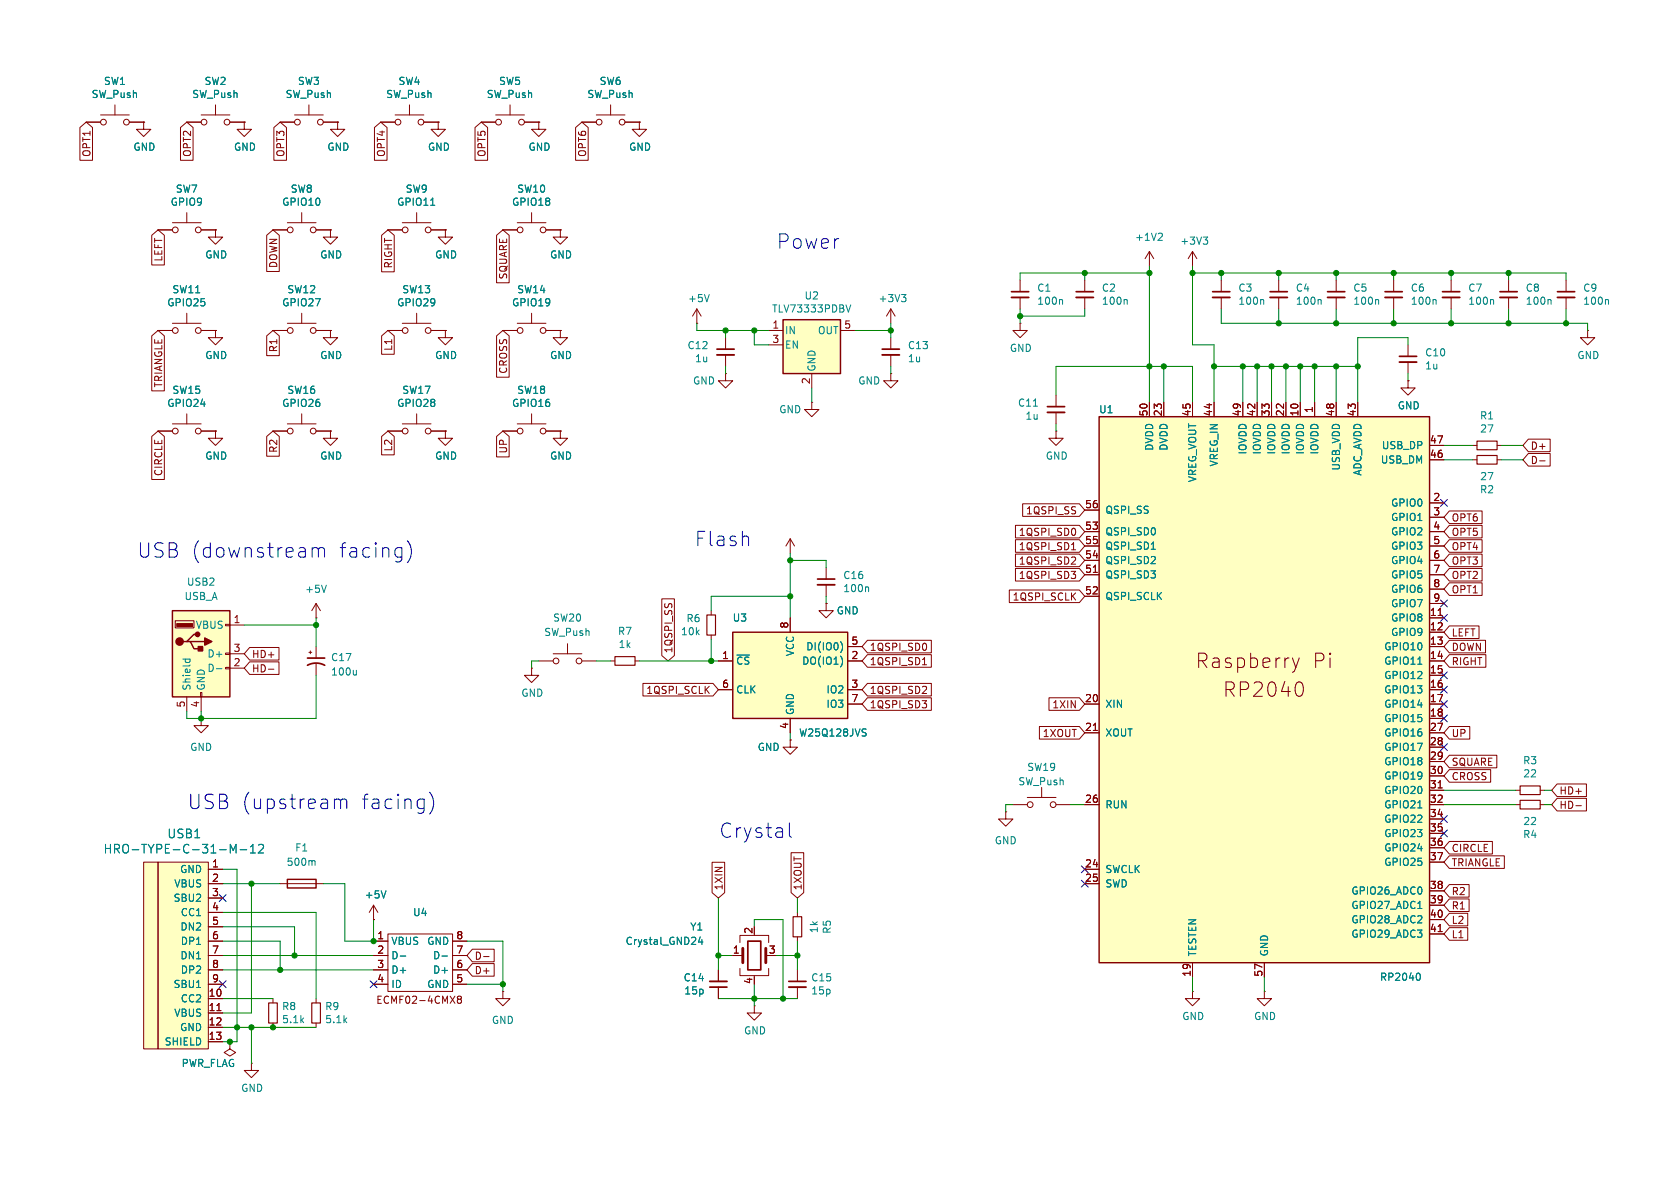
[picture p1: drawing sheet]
<svg xmlns="http://www.w3.org/2000/svg" width="297mm" height="210mm" viewBox="0 0 297 210" stroke-linecap="round" stroke-linejoin="round" font-family="sans-serif">
<g fill="none" stroke="#840000" stroke-width=".18">
<path d="M20.3 18.5v1.8M72.4 18.5v1.8M15.2 21.6h2.6M17.8 20.3h5.1M22.9 21.6h2.5M25.4 21.6v1.3h1.3l-1.3 1.2-1.3-1.2h1.3M25.4 21.6h.1M50.8 39.4h5.1M53.3 37.6v1.8M67.3 21.6h2.5M69.8 20.3h5.1M74.9 21.6h2.6"/>
<path d="M77.5 21.6v1.3h1.2l-1.2 1.2-1.3-1.2h1.3M77.5 21.6h.1M48.3 40.6h2.5M48.3 58.4h2.5M50.8 57.2h5.1M53.3 55.4v1.8M55.9 40.6h2.5M55.9 58.4h2.5M58.4 40.6v1.3h1.3l-1.3 1.3-1.3-1.3h1.3M58.4 40.6h.1M58.4 58.4v1.3h1.3l-1.3 1.3-1.3-1.3h1.3M58.4 58.4h.1"/>
<path d="M68.6 58.4h2.5M71.1 57.2h5.1M73.7 55.4v1.8M76.2 58.4h2.5M88.9 58.4h2.5M91.4 57.2h5.1M94 55.4v1.8M96.5 58.4h2.6M215.9 49.5v2.1M215.9 52.6v2M226.1 49.5v2.1M226.1 52.6v2"/>
<path d="M236.2 49.5v2.1M236.2 52.6v2M266.7 49.5v2.1M266.7 52.6v2M276.9 49.5v2.1M276.9 52.6v2M280.7 58.4v1.3h1.2l-1.2 1.3-1.3-1.3h1.3M280.7 58.4h.1M58.4 76.2v1.3h1.3l-1.3 1.2-1.3-1.2h1.3M58.4 76.2h.1M88.9 76.2h2.5M91.4 74.9h5.1"/>
<path d="M94 73.2v1.7M96.5 76.2h2.6M99.1 76.2v1.3h1.2l-1.2 1.2-1.3-1.2h1.3M99.1 76.2h.1M186.7 76.2v1.3h1.3l-1.3 1.2-1.3-1.2h1.3M186.7 76.2h.1M186.7 69.9v2M186.7 72.9v2M248.9 67.3v1.3h1.3l-1.3 1.3-1.3-1.3h1.3M248.9 67.3h.1M248.9 61v2M248.9 64v2"/>
<path d="M260.3 78.7h.8M264.7 78.7h.7M260.3 81.3h.8M264.7 81.3h.7M49.5 156.2h7.6M48.3 176.5v.8M55.9 176.5v.8M66 162.6h.1M66 160l-.7 1.3M66 160l.8 1.3M66 160v2.6M66 166.4h2.6"/>
<path d="M66 168.9h2.6M66 171.5h2.6M66 174h2.6M68.6 165.1h11.4v10.2h-11.4zM80 166.4h2.5M80 168.9h2.5M80 171.5h2.5M80 174h2.5M81.1 176.6l-.2-.2 .2-.3h.2l.3 .2-.3 .3M81.1 176.6l-.2 .3v.3l.2 .2 .4-.1 .1-.2v-.2l-.3-.3M81.1 176.6h.2M40.6 184.2v1.2l1.1 .7-1.1 .6-1-.6 1-.7"/>
<path d="M40.6 184.2h.1M44.4 188v1.2h1.3l-1.3 1.3-1.2-1.3h1.2M44.4 188h.1M48.3 180.8v.8M55.9 180.8v.8"/>
<circle cx="18.3" cy="21.6" r=".51"/>
<circle cx="22.4" cy="21.6" r=".51"/>
<circle cx="70.4" cy="21.6" r=".51"/>
<circle cx="74.4" cy="21.6" r=".51"/>
<circle cx="51.3" cy="58.4" r=".51"/>
<circle cx="51.3" cy="40.6" r=".51"/>
<circle cx="55.4" cy="58.4" r=".51"/>
<circle cx="55.4" cy="40.6" r=".51"/>
<circle cx="71.6" cy="58.4" r=".51"/>
<circle cx="75.7" cy="58.4" r=".51"/>
<circle cx="91.9" cy="58.4" r=".51"/>
<circle cx="96" cy="58.4" r=".51"/>
<circle cx="91.9" cy="76.2" r=".51"/>
<circle cx="96" cy="76.2" r=".51"/>
</g>
<path d="M214.4 51.6h3M224.5 51.6h3.1M234.7 51.6h3M265.2 51.6h3M275.3 51.6h3.1M185.2 71.9h3M247.4 63h3" fill="none" stroke="#840000" stroke-width=".3"/>
<path d="M214.4 52.6h3M224.5 52.6h3.1M234.7 52.6h3M265.2 52.6h3M275.3 52.6h3.1M185.2 72.9h3M247.4 64h3" fill="none" stroke="#840000" stroke-width=".33"/>
<path d="M223.2 52.9l.2 .2v.7M233.4 52.9l.2 .2v.7M243.5 52.9l.2 .2v.7M274 52.9l.2 .2v.7M284.2 52.9l.2 .2v.7M182.7 71.8h.7M55.3 152.1l.4 .2v.7M68.2 157.5l-.4 1.2M70.8 169h.9M78.1 169h1" fill="none" stroke="#008484" stroke-width=".18"/>
<path d="M261.1 78h3.6v1.5h-3.6zM261.1 80.5h3.6v1.5h-3.6zM47.5 177.3h1.5v3.5h-1.5zM55.1 177.3h1.5v3.5h-1.5z" fill="none" stroke="#840000" stroke-width=".2"/>
<path d="M50.8 155.4h5.1v1.6h-5.1z" fill="none" stroke="#840000" stroke-width=".25"/>
<g fill="#ffffc2">
<path d="M25.4 152.4h2.5v33h-2.5z"/>
<path d="M27.9 152.4h8.9v33h-8.9z"/>
</g>
<g fill="none" stroke="#840000" stroke-width=".18">
<path d="M90.2 18.5v1.8M71.1 39.4h5.1M73.7 37.6v1.8M85.1 21.6h2.5M87.6 20.3h5.1M91.4 39.4h5.1M92.7 21.6h2.5M94 37.6v1.8M68.6 40.6h2.5M76.2 40.6h2.5M78.7 40.6v1.3h1.3l-1.3 1.3-1.2-1.3h1.2M78.7 40.6h.1"/>
<path d="M88.9 40.6h2.5M96.5 40.6h2.6M99.1 58.4v1.3h1.2l-1.2 1.3-1.3-1.3h1.3M99.1 58.4h.1M99.1 40.6v1.3h1.2l-1.2 1.3-1.3-1.3h1.3M99.1 40.6h.1M68.6 76.2h2.5M71.1 74.9h5.1M73.7 73.2v1.7M76.2 76.2h2.5M78.7 76.2v1.3h1.3l-1.3 1.2-1.2-1.2h1.2M78.7 76.2h.1"/>
<path d="M128.3 66v1.3h1.2l-1.2 1.3-1.3-1.3h1.3M128.3 66h.1M184.1 139.2v1.8M268 139.7h.7M272.3 139.7h.7M25.4 152.4h2.5v33h-2.5zM27.9 152.4h8.9v33h-8.9zM36.8 153.7h2.6M36.8 156.2h2.6M36.8 158.8h2.6M177.8 143.5v1.3h1.3l-1.3 1.3-1.3-1.3h1.3M177.8 143.5h.1"/>
<path d="M179.1 142.2h2.5M181.6 141h5.1M186.7 142.2h2.5M268 142.2h.7M272.3 142.2h.7M36.8 161.3h2.6M36.8 163.8h2.6M36.8 166.4h2.6M36.8 168.9h2.6M36.8 171.5h2.6M36.8 174h2.6M36.8 176.5h2.6"/>
<path d="M36.8 179.1h2.6M38.3 178.7h.8M129.5 168.9h1.8M130.8 166.6v-1.2h5.1v1.2M130.8 171.2v1.3h5.1v-1.3M133.3 177.8v1.3h1.3l-1.3 1.2-1.2-1.2h1.2M133.3 177.8h.1M133.3 172.5v.2M141 161.3v.8M141 165.6v.8M36.8 181.6h2.6M36.8 184.2h2.6"/>
<circle cx="88.1" cy="21.6" r=".51"/>
<circle cx="92.2" cy="21.6" r=".51"/>
<circle cx="71.6" cy="40.6" r=".51"/>
<circle cx="75.7" cy="40.6" r=".51"/>
<circle cx="91.9" cy="40.6" r=".51"/>
<circle cx="96" cy="40.6" r=".51"/>
<circle cx="71.6" cy="76.2" r=".51"/>
<circle cx="75.7" cy="76.2" r=".51"/>
<circle cx="182.1" cy="142.2" r=".51"/>
<circle cx="186.2" cy="142.2" r=".51"/>
</g>
<path d="M76.1 36.3h.8M40.7 150.8v-1.5l.5 1.1 .5-1.1v1.5M42.5 150.2h1.1M44.3 150.8h.8M44.3 149.7l.4-.4v1.5M45.7 149.4l.6-.1 .2 .1 .1 .3-.9 1.1h.9M123.8 165.6l-.3 .9h.8M124.1 166.1v.8" fill="none" stroke="#008484" stroke-width=".18"/>
<path d="M131.3 167.6v2.6M135.4 167.6v2.6" fill="none" stroke="#840000" stroke-width=".51"/>
<path d="M132.2 166.4h2.3v5.1h-2.3z" fill="none" stroke="#840000" stroke-width=".3"/>
<path d="M268.7 138.9h3.6v1.6h-3.6zM268.7 141.5h3.6v1.5h-3.6zM140.2 162.1h1.5v3.5h-1.5z" fill="none" stroke="#840000" stroke-width=".2"/>
<path d="M194.3 73.7h58.4v96.5h-58.4z" fill="#ffffc2"/>
<path d="M194.3 73.7h58.4v96.5h-58.4z" fill="none" stroke="#840000" stroke-width=".25"/>
<g fill="none" stroke="#840000" stroke-width=".18">
<path d="M107.9 18.5v1.8M95.2 21.6v1.3h1.3l-1.3 1.2-1.2-1.2h1.2M95.2 21.6h.1M102.9 21.6h2.5M105.4 20.3h5.1M110.5 21.6h2.5M128.3 59.7v2M128.3 62.7v2.1M203.2 71.1v2.6M205.7 71.1v2.6M210.8 71.1v2.6M214.6 71.1v2.6"/>
<path d="M219.7 71.1v2.6M222.2 71.1v2.6M224.8 71.1v2.6M227.3 71.1v2.6M229.9 71.1v2.6M232.4 71.1v2.6M236.2 71.1v2.6M240 71.1v2.6M252.7 78.7h2.6M191.8 90.2h2.5M191.8 94h2.5M191.8 96.5h2.5"/>
<path d="M191.8 99.1h2.5M252.7 94h2.6M252.7 96.5h2.6M252.7 99.1h2.6M252.7 81.3h2.6M252.7 88.9h2.6M252.7 91.4h2.6M191.8 101.6h2.5M191.8 105.4h2.5M193.3 101.2h.7M228.5 116.3l.6 1.7M229.1 118l-.3 .6"/>
<path d="M229.7 116.3l-.6 1.7M252.7 101.6h2.6M252.7 104.1h2.6M252.7 106.7h2.6M252.7 109.2h2.6M252.7 111.8h2.6M252.7 114.3h2.6M252.7 116.8h2.6M252.7 119.4h2.6M254.2 108.8h.8M191.8 124.5h2.5M191.8 129.5h2.5"/>
<path d="M193.3 129.1h.7M230.1 120.7a1.9 1.9 0 0 1 0 2.3M252.7 124.5h2.6M252.7 129.5h2.6M252.7 121.9h2.6M252.7 127h2.6M252.7 132.1h2.6M252.7 134.6h2.6M252.7 137.2h2.6M252.7 139.7h2.6M254.2 139.3h.8M191.8 142.2h2.5"/>
<path d="M191.8 153.7h2.5M191.8 156.2h2.5M252.7 142.2h2.6M252.7 144.8h2.6M252.7 147.3h2.6M252.7 149.9h2.6M252.7 152.4h2.6M252.7 157.5h2.6M88.9 175.3v1.2h1.3l-1.3 1.3-1.3-1.3h1.3M88.9 175.3h.1M127 171.5v2M127 174.5v2"/>
<path d="M141 171.5v2M141 174.5v2M210.8 175.3v1.2h1.3l-1.3 1.3-1.3-1.3h1.3M210.8 175.3h.1M210.8 170.2v2.5M223.5 175.3v1.2h1.3l-1.3 1.3-1.3-1.3h1.3M223.5 175.3h.1M223.5 170.2v2.5M252.7 160h2.6M252.7 162.6h2.6M252.7 165.1h2.6M254.2 164.7h.8"/>
<circle cx="105.9" cy="21.6" r=".51"/>
<circle cx="110" cy="21.6" r=".51"/>
</g>
<path d="M203.5 97.1h.8M250.6 117.4h.8M250.6 142.8h.8M250.6 160.6h.8M250.8 172a.79 .79 0 0 1 0 1.3" fill="none" stroke="#008484" stroke-width=".18"/>
<path d="M126.7 61.7h3.1M125.5 174.5h3M139.4 173.5h3.1" fill="none" stroke="#840000" stroke-width=".3"/>
<path d="M126.7 62.7h3.1M125.5 173.5h3M139.4 174.5h3.1" fill="none" stroke="#840000" stroke-width=".33"/>
<path d="M138.4 56.5h10.2v9.5h-10.2z" fill="#ffffc2"/>
<path d="M138.4 56.5h10.2v9.5h-10.2z" fill="none" stroke="#840000" stroke-width=".25"/>
<g fill="none" stroke="#840000" stroke-width=".18">
<path d="M113 21.6v1.3h1.3l-1.3 1.2-1.2-1.2h1.2M113 21.6h.1M78.7 58.4v1.3h1.3l-1.3 1.3-1.2-1.3h1.2M78.7 58.4h.1M123.2 57.2h.1M123.2 54.6l-.8 1.3M123.2 54.6l.8 1.3M123.2 54.6v2.6M135.9 58.4h2.5M148.6 58.4h2.5M157.5 54.6l-.8 1.3M157.5 54.6l.7 1.3"/>
<path d="M157.5 54.6v2.6M157.5 59.7v2M191.8 49.5v2.1M191.8 52.6v2M135.9 61h2.5M143.5 71.1v1.3h1.3l-1.3 1.3-1.3-1.3h1.3M143.5 71.1h.1M143.5 66v2.6M157.5 66v1.3h1.2l-1.2 1.3-1.3-1.3h1.3M157.5 66h.1M157.5 62.7v2.1M139.7 95.3l-.8 1.2"/>
<path d="M139.7 95.3l.8 1.2M139.7 95.3v2.5M107.9 116.8h.8M112.3 116.8h.7M125.7 108v.7M125.7 112.3v.7M146 106.7v1.3h1.3l-1.3 1.2-1.2-1.2h1.2M146 106.7h.1M146 100.3v2.1M146 103.4v2"/>
</g>
<path d="M125.4 52.1l-.4 1.2M149.6 53.9l.4 1.3 .4-1.3M159.4 52.1h.8l-.5 .4M159.9 52.5l.3 .3v.3l-.3 .2M199.1 52.9l.2 .2v.7M153.4 103.7l.2 .2v.7" fill="none" stroke="#008484" stroke-width=".18"/>
<path d="M190.2 51.6h3.1M156 61.7h3M144.5 102.4h3.1" fill="none" stroke="#840000" stroke-width=".3"/>
<path d="M190.2 52.6h3.1M156 62.7h3M144.5 103.4h3.1" fill="none" stroke="#840000" stroke-width=".33"/>
<path d="M108.7 116.1h3.6v1.5h-3.6zM125 108.7h1.5v3.6h-1.5z" fill="none" stroke="#840000" stroke-width=".2"/>
<path d="M129.5 111.8h20.4v15.2h-20.4z" fill="#ffffc2"/>
<path d="M129.5 111.8h20.4v15.2h-20.4z" fill="none" stroke="#840000" stroke-width=".25"/>
<g fill="none" stroke="#840000" stroke-width=".18">
<path d="M180.3 49.5v2.1M180.3 52.6v2M203.2 44.5l-.8 1.2M203.2 44.5l.8 1.2M203.2 44.5v2.5M210.8 44.5l-.7 1.2M210.8 44.5l.8 1.2M210.8 44.5v2.5M94 118.1v1.3h1.2l-1.2 1.3-1.3-1.3h1.3M94 118.1h.1M95.2 116.8h2.6M97.8 115.6h5.1"/>
<path d="M100.3 113.8v1.8M102.9 116.8h2.5M127 116.8h2.5M139.7 109.2v2.6M149.9 116.8h2.5M149.9 114.3h2.5M127 121.9h2.5M139.7 130.8v1.3h1.3l-1.3 1.3-1.3-1.3h1.3M139.7 130.8h.1M139.7 127v2.5M149.9 121.9h2.5M149.9 124.5h2.5"/>
<circle cx="98.3" cy="116.8" r=".51"/>
<circle cx="102.4" cy="116.8" r=".51"/>
</g>
<path d="M187.7 52.9l.1 .2v.7M205.3 41.2l.2 .3-.1 .3-.7 .7h.8M212.7 41.9h.8l-.4 .5M213.3 42.4l.2 .2v.3l-.2 .3M148.6 113.5a1.49 1.49 0 0 1 0 1.8M148.9 116.5v.9M152.6 128.8l.5 .1M152.9 129.5l.2 .3-.2 .3" fill="none" stroke="#008484" stroke-width=".18"/>
<path d="M178.8 51.6h3.1" fill="none" stroke="#840000" stroke-width=".3"/>
<path d="M178.8 52.6h3.1" fill="none" stroke="#840000" stroke-width=".33"/>
<path d="M30.5 108h10.1v15.2h-10.1z" fill="#ffffc2"/>
<path d="M30.5 108h10.1v15.2h-10.1zM33 113.4h.7l.6 1.3h1.3M33.7 113.4h2.5M34.9 112.1h-.6l-1.3 1.3h-.6" fill="none" stroke="#840000" stroke-width=".25"/>
<g fill="#840000" stroke="#840000" stroke-width=".25">
<path d="M35.1 114.3h.7v.8h-.7z"/>
<path d="M36.2 112.8l1.3 .6-1.3 .6z"/>
<circle cx="31.7" cy="113.4" r=".63"/>
<circle cx="34.9" cy="112.1" r=".38"/>
</g>
<path d="M31.2 110.2h2.8v.5h-2.8z" fill="#840000" stroke="#840000" stroke-width=".18"/>
<g fill="none" stroke="#840000" stroke-width=".18">
<path d="M38.1 18.5v1.8M54.6 18.5v1.8M14.1 22.5l1.1-.9 1.2 .9v5.8h-2.3zM15.2 21.6h2.6M22.9 21.6h2.5M25.4 21.6h.1M30.5 39.4h5.1M31.9 22.5l1.1-.9 1.1 .9v5.8h-2.2zM33 37.6v1.8M33 21.6h2.6M35.6 20.3h5M40.6 21.6h2.6"/>
<path d="M43.2 21.6v1.3h1.2l-1.2 1.2-1.3-1.2h1.3M43.2 21.6h.1M48.4 22.5l1.1-.9 1.1 .9v5.8h-2.2zM49.5 21.6h2.6M52.1 20.3h5M57.1 21.6h2.6M59.7 21.6v1.3h1.3l-1.3 1.2-1.3-1.2h1.3M59.7 21.6h.1M66.2 22.5l1.1-.9 1.1 .9v5.8h-2.2zM67.3 21.6h2.5M74.9 21.6h2.6M77.5 21.6h.1"/>
<path d="M84 22.5l1.1-.9 1.1 .9v5.8h-2.2zM85.1 21.6h2.5M92.7 21.6h2.5M95.2 21.6h.1M101.8 22.5l1.1-.9 1.1 .9v5.8h-2.2zM102.9 21.6h2.5M110.5 21.6h2.5M113 21.6h.1M26.8 41.6l1.1-1 1.2 1v5.2h-2.3zM26.8 59.4l1.1-1 1.2 1v9.7h-2.3zM27.9 58.4h2.6M27.9 40.6h2.6"/>
<path d="M30.5 57.2h5.1M33 55.4v1.8M35.6 58.4h2.5M35.6 40.6h2.5M38.1 40.6v1.3h1.3l-1.3 1.3-1.3-1.3h1.3M38.1 40.6h.1M38.1 58.4v1.3h1.3l-1.3 1.3-1.3-1.3h1.3M38.1 58.4h.1M47.1 59.4l1.2-1 1.1 1v3.5h-2.3zM47.1 41.6l1.2-1 1.1 1v6.4h-2.3zM48.3 58.4h2.5M48.3 40.6h2.5"/>
<path d="M55.9 58.4h2.5M55.9 40.6h2.5M58.4 58.4h.1M58.4 40.6h.1M67.5 41.6l1.1-1 1.1 1v6.5h-2.2zM67.5 59.4l1.1-1 1.1 1v3.2h-2.2zM68.6 58.4h2.5M68.6 40.6h2.5M76.2 58.4h2.5M76.2 40.6h2.5M78.7 40.6h.1M78.7 58.4h.1"/>
<path d="M87.8 59.4l1.1-1 1.1 1v7.3h-2.2zM87.8 41.6l1.1-1 1.1 1v8.4h-2.2zM88.9 58.4h2.5M88.9 40.6h2.5M96.5 58.4h2.6M96.5 40.6h2.6M99.1 58.4h.1M99.1 40.6h.1M180.3 57.2v1.2h1.3l-1.3 1.3-1.2-1.3h1.2M180.3 57.2h.1M246.4 49.5v2.1M246.4 52.6v2"/>
<path d="M256.5 49.5v2.1M256.5 52.6v2M26.8 77.2l1.1-1 1.2 1v7.6h-2.3zM27.9 76.2h2.6M30.5 74.9h5.1M33 73.2v1.7M35.6 76.2h2.5M38.1 76.2v1.3h1.3l-1.3 1.2-1.3-1.2h1.3M38.1 76.2h.1M47.1 77.2l1.2-1 1.1 1v3.4h-2.3zM48.3 76.2h2.5M50.8 74.9h5.1"/>
<path d="M53.3 73.2v1.7M55.9 76.2h2.5M58.4 76.2h.1M67.5 77.2l1.1-1 1.1 1v3.2h-2.2zM68.6 76.2h2.5M76.2 76.2h2.5M78.7 76.2h.1M87.8 77.2l1.1-1 1.1 1v3.6h-2.2zM88.9 76.2h2.5M96.5 76.2h2.6M99.1 76.2h.1M203.2 71.1v2.6"/>
<path d="M205.7 71.1v2.6M210.8 71.1v2.6M214.6 71.1v2.6M219.7 71.1v2.6M222.2 71.1v2.6M224.8 71.1v2.6M227.3 71.1v2.6M229.9 71.1v2.6M232.4 71.1v2.6M236.2 71.1v2.6M240 71.1v2.6M248.9 67.3h.1"/>
<path d="M252.7 78.7h2.6M270.2 77.6h3.9v2.3h-3.9l-1-1.2zM179.5 95.4h11.3l1 1.1-1 1.1h-11.3zM179.5 92.9h11.3l1 1.1-1 1.1h-11.3zM179.5 97.9h11.3l1 1.2-1 1.1h-11.3zM180.8 89.1h10l1 1.1-1 1.1h-10zM189.4 97.2h.8M191.8 90.2h2.5M191.8 94h2.5M191.8 96.5h2.5M191.8 99.1h2.5M252.7 94h2.6"/>
<path d="M252.7 96.5h2.6M252.7 99.1h2.6M252.7 81.3h2.6M252.7 88.9h2.6M252.7 91.4h2.6M256.2 92.9h5.8v2.2h-5.8l-.9-1.1zM256.2 97.9h5.8v2.3h-5.8l-.9-1.1zM256.2 90.3h5.8v2.3h-5.8l-.9-1.2zM256.2 95.4h5.8v2.2h-5.8l-.9-1.1zM270.2 80.2h3.9v2.2h-3.9l-1-1.1zM272.2 81.5h1M31 109.7h3.3v1.3h-3.3z"/>
<path d="M39.9 110.4h.7v.2h-.7zM39.9 115.4h.7v.3h-.7zM39.9 118h.7v.2h-.7zM40.6 110.5h2.6M40.6 115.6h2.6M40.6 118.1h2.6M44.1 114.5h5.2v2.2h-5.2l-.9-1.1zM44.1 117h5.2v2.2h-5.2l-.9-1.1zM47.5 118.3h.9M54.6 115.3h.5M54.9 115.1v.5M55.9 109.2h.1"/>
<path d="M55.9 106.7l-.8 1.3M55.9 106.7l.7 1.3M55.9 106.7v2.5M55.9 114.3v2M55.9 117.3v2.1M117 105.9h2.2v10l-1.1 .9-1.1-.9zM127 116.8h2.5M139.7 109.2v2.6M146 106.7h.1M149.9 114.3h2.5M149.9 116.8h2.5M153.4 113.2h11.2v2.2h-11.2l-1-1.1z"/>
<path d="M153.4 115.7h11.2v2.3h-11.2l-1-1.2zM163.1 117.5h.7M178.4 104.3h12.4l1 1.1-1 1.1h-12.4zM179.5 100.5h11.3l1 1.1-1 1.1h-11.3zM191.8 101.6h2.5M191.8 105.4h2.5M193.3 101.2h.7M252.7 101.6h2.6M252.7 104.1h2.6M252.7 106.7h2.6M252.7 109.2h2.6M252.7 111.8h2.6"/>
<path d="M252.7 114.3h2.6M252.7 116.8h2.6M252.7 119.4h2.6M254.2 108.8h.8M256.2 113.2h6.4v2.2h-6.4l-.9-1.1zM256.2 100.5h5.8v2.2h-5.8l-.9-1.1zM256.2 103h5.8v2.3h-5.8l-.9-1.2zM256.2 110.6h5.3v2.3h-5.3l-.9-1.1zM256.2 115.7h6.5v2.3h-6.5l-.9-1.2zM33 123.2v2.5M35.4 122.4h.3v.8h-.3zM35.6 127v1.3h1.2l-1.2 1.2-1.3-1.2h1.3"/>
<path d="M35.6 127h.1M35.6 123.2v2.5M113.7 120.8h12.3l1 1.1-1 1.1h-12.3zM127 121.9h2.5M139.7 130.8h.1M139.7 127v2.5M149.9 124.5h2.5M149.9 121.9h2.5M153.4 123.3h11.2v2.3h-11.2l-1-1.1zM153.4 120.8h11.2v2.2h-11.2l-1-1.1zM183.8 128.4h7l1 1.1-1 1.2h-7zM185.4 123.3h5.4l1 1.2-1 1.1h-5.4z"/>
<path d="M191.8 124.5h2.5M191.8 129.5h2.5M193.3 129.1h.7M252.7 124.5h2.6M252.7 129.5h2.6M252.7 121.9h2.6M252.7 127h2.6M252.7 132.1h2.6M252.7 134.6h2.6M252.7 137.2h2.6M252.7 139.7h2.6M254.2 139.3h.8"/>
<path d="M256.2 133.5h8.4v2.2h-8.4l-.9-1.1zM256.2 128.4h3.6v2.3h-3.6l-.9-1.2zM256.2 136h7.3v2.3h-7.3l-.9-1.1zM275.3 138.6h5.2v2.2h-5.2l-1-1.1zM36.8 153.7h2.6M36.8 156.2h2.6M36.8 158.8h2.6M125.9 152.4h2.2v5.4l-1.1 1-1.1-1zM139.9 150.7h2.2v7.1l-1.1 1-1.1-1zM191.8 142.2h2.5M191.8 153.7h2.5M191.8 156.2h2.5"/>
<path d="M252.7 142.2h2.6M252.7 144.8h2.6M252.7 147.3h2.6M252.7 149.9h2.6M252.7 152.4h2.6M252.7 157.5h2.6M256.2 151.3h9.7v2.2h-9.7l-.9-1.1zM256.2 148.7h7.6v2.3h-7.6l-.9-1.1zM256.2 158.9h3.5v2.2h-3.5l-.9-1.1zM256.2 156.4h3.5v2.2h-3.5l-.9-1.1zM275.3 141.1h5.2v2.3h-5.2l-1-1.2zM278.6 142.4h1"/>
<path d="M36.8 168.9h2.6M36.8 161.3h2.6M36.8 163.8h2.6M36.8 166.4h2.6M36.8 171.5h2.6M36.8 174h2.6M36.8 176.5h2.6M36.8 179.1h2.6M38.3 178.7h.8M66 162.6h.1M66 168.9h2.6M66 166.4h2.6"/>
<path d="M66 171.5h2.6M66 174h2.6M80 168.9h2.5M80 166.4h2.5M80 171.5h2.5M80 174h2.5M83.5 170.3h3.9v2.3h-3.9l-1-1.1zM83.5 167.8h3.9v2.2h-3.9l-1-1.1zM85.5 169.1h1M127 171.5v2M127 174.5v2M129.5 168.9h1.3"/>
<path d="M210.8 170.2v2.5M223.5 170.2v2.5M252.7 160h2.6M252.7 162.6h2.6M252.7 165.1h2.6M254.2 164.7h.8M256.2 161.4h3.3v2.3h-3.3l-.9-1.1zM256.2 164h3.3v2.2h-3.3l-.9-1.1zM36.8 181.6h2.6M36.8 184.2h2.6M40.6 184.2h.1"/>
<circle cx="36.1" cy="21.6" r=".51"/>
<circle cx="40.1" cy="21.6" r=".51"/>
<circle cx="52.6" cy="21.6" r=".51"/>
<circle cx="56.6" cy="21.6" r=".51"/>
<circle cx="31" cy="58.4" r=".51"/>
<circle cx="31" cy="40.6" r=".51"/>
<circle cx="35.1" cy="58.4" r=".51"/>
<circle cx="35.1" cy="40.6" r=".51"/>
<circle cx="31" cy="76.2" r=".51"/>
<circle cx="35.1" cy="76.2" r=".51"/>
<circle cx="51.3" cy="76.2" r=".51"/>
<circle cx="55.4" cy="76.2" r=".51"/>
</g>
<g fill="none" stroke="#008484" stroke-width=".18">
<path d="M76.1 36.3h.8M253.7 52.9l.2 .2v.7M263.9 52.9l.1 .2v.7M203.5 97.1h.8M32.3 116.5h1.3M32.8 116.5v.4M33.5 116.5l.1 .4M38.3 118.2h.9M57.7 103.4l-.4 1.3M63 118.5v.8M63 119.2l-.2 .1M148.6 113.5a1.49 1.49 0 0 1 0 1.8"/>
<path d="M148.9 116.5v.9M250.6 117.4h.8M152.6 128.8l.5 .1M152.9 129.5l.2 .3-.2 .3M40.7 150.8v-1.5l.5 1.1 .5-1.1v1.5M42.5 150.2h1.1M44.3 150.8h.8M44.3 149.7l.4-.4v1.5M45.7 149.4l.6-.1 .2 .1 .1 .3-.9 1.1h.9M68.2 157.5l-.4 1.2M250.6 142.8h.8M70.8 169h.9"/>
<path d="M78.1 169h1M123.8 165.6l-.3 .9h.8M124.1 166.1v.8M250.6 160.6h.8M250.8 172a.79 .79 0 0 1 0 1.3"/>
</g>
<path d="M244.9 51.6h3M255 51.6h3.1M54.4 117.6a3.2 3.2 0 0 1 3 0M54.4 116.3h3" fill="none" stroke="#840000" stroke-width=".3"/>
<path d="M244.9 52.6h3M255 52.6h3.1" fill="none" stroke="#840000" stroke-width=".33"/>
<g fill="none" stroke="#008400" stroke-width=".18">
<path d="M123.2 57.2v1.2h12.7M128.3 58.4v1.3M133.3 58.4v2.6h2.6M151.1 58.4h6.4M157.5 57.2v2.5M180.3 54.6v2.6M191.8 54.6v1.3h-11.5M191.8 48.3v1.2M203.2 48.3h-22.9v1.2M203.2 47v24.1M210.8 48.3h66.1v1.2M210.8 47v14h3.8v10.1"/>
<path d="M215.9 48.3v1.2M215.9 54.6v2.6h64.8v1.2M226.1 48.3v1.2M226.1 54.6v2.6M236.2 48.3v1.2M236.2 54.6v2.6M246.4 48.3v1.2M246.4 54.6v2.6M256.5 48.3v1.2M256.5 54.6v2.6M266.7 48.3v1.2M266.7 54.6v2.6"/>
<path d="M276.9 54.6v2.6M128.3 64.8v1.2M143.5 68.6v2.5M157.5 64.8v1.2M186.7 69.9v-5.1h24.1v6.3M186.7 74.9v1.3M205.7 64.8v6.3M214.6 64.8h25.4M219.7 64.8v6.3M222.2 64.8v6.3M224.8 64.8v6.3M227.3 64.8v6.3"/>
<path d="M229.9 64.8v6.3M232.4 64.8v6.3M236.2 64.8v6.3M248.9 61v-1.3h-8.9v11.4M248.9 66v1.3M255.3 78.7h5M265.4 78.7h3.8M139.7 99.1h6.3v1.2M139.7 97.8v11.4M255.3 81.3h5M265.4 81.3h3.8M43.2 110.5h12.7"/>
<path d="M55.9 109.2v5.1M55.9 119.4v7.6h-22.9v-1.3M95.2 116.8h-1.2v1.3M105.4 116.8h2.5M113 116.8h14M125.7 113v3.8M139.7 105.4h-14v2.6M146 105.4v1.3M35.6 125.7v1.3M139.7 129.5v1.3M255.3 139.7h12.7M273 139.7h1.3"/>
<path d="M39.4 153.7h2.5v30.5h-2.5M39.4 156.2h10.1M44.4 156.2v22.9h-5M57.1 156.2h3.9v10.2h5v-3.8M127 158.8v12.7M141 158.8v2.5M179.1 142.2h-1.3v1.3M189.2 142.2h2.6M255.3 142.2h12.7M273 142.2h1.3M39.4 168.9h26.6M39.4 166.4h10.1v5.1"/>
<path d="M39.4 163.8h12.7v5.1M39.4 161.3h16.5v15.2M39.4 171.5h26.6M39.4 176.5h8.9M82.5 166.4h6.4v8.9M82.5 174h6.4M127 168.9h2.5M127 176.5h14M133.3 163.8v-1.2h5.1v13.9M133.3 174v3.8M137.2 168.9h3.8M141 166.4v5.1"/>
<path d="M210.8 172.7v2.6M223.5 172.7v2.6M39.4 181.6h16.5M44.4 181.6v6.4"/>
</g>
<g fill="none" stroke="#000084" stroke-width=".18">
<path d="M254.7 88.3l1.2 1.2M255.9 88.3l-1.2 1.2M254.7 118.8l1.2 1.2M254.7 106.1l1.2 1.2M254.7 108.6l1.2 1.2M255.9 118.8l-1.2 1.2M255.9 106.1l-1.2 1.2M255.9 108.6l-1.2 1.2M254.7 126.4l1.2 1.2M254.7 131.5l1.2 1.2M254.7 123.9l1.2 1.2M254.7 121.3l1.2 1.2"/>
<path d="M255.9 126.4l-1.2 1.2M255.9 131.5l-1.2 1.2M255.9 123.9l-1.2 1.2M255.9 121.3l-1.2 1.2M38.8 158.1l1.2 1.3M40 158.1l-1.2 1.3M191.2 153.1l1.2 1.2M191.2 155.6l1.2 1.2M192.4 153.1l-1.2 1.2M192.4 155.6l-1.2 1.2M254.7 144.2l1.2 1.2M254.7 146.7l1.2 1.2"/>
<path d="M255.9 144.2l-1.2 1.2M255.9 146.7l-1.2 1.2M38.8 173.4l1.2 1.2M40 173.4l-1.2 1.2M65.4 173.4l1.2 1.2M66.6 173.4l-1.2 1.2"/>
</g>
<path d="M55.2 96.8v1.7M55.2 97a.63 .63 0 0 1 1.1 .2M56.3 97.2l.3-.4 .7 .1 .1 .3v1.3M56.3 97.2v1.3M72 95.6a2.91 2.91 0 0 1 0 3.9M59.2 141.4l.7-.2 .3 .4M60.2 141.6l.4-.4 .6 .2 .1 .2v1.3M60.2 141.6v1.3M75.9 140a2.91 2.91 0 0 1 0 3.9M139.6 145.5v2.2l.3 .3" fill="none" stroke="#0000c2" stroke-width=".18"/>
<g fill="#008400" stroke="#008400" stroke-width=".18">
<circle cx="236.2" cy="64.8" r=".46"/>
<circle cx="215.9" cy="48.3" r=".46"/>
<circle cx="226.1" cy="57.2" r=".46"/>
<circle cx="236.2" cy="57.2" r=".46"/>
<circle cx="224.8" cy="64.8" r=".46"/>
<circle cx="222.2" cy="64.8" r=".46"/>
<circle cx="219.7" cy="64.8" r=".46"/>
<circle cx="226.1" cy="48.3" r=".46"/>
<circle cx="236.2" cy="48.3" r=".46"/>
<circle cx="227.3" cy="64.8" r=".46"/>
<circle cx="229.9" cy="64.8" r=".46"/>
<circle cx="232.4" cy="64.8" r=".46"/>
<circle cx="191.8" cy="48.3" r=".46"/>
<circle cx="210.8" cy="48.3" r=".46"/>
<circle cx="203.2" cy="48.3" r=".46"/>
<circle cx="180.3" cy="55.9" r=".46"/>
<circle cx="246.4" cy="48.3" r=".46"/>
<circle cx="256.5" cy="57.2" r=".46"/>
<circle cx="266.7" cy="57.2" r=".46"/>
<circle cx="266.7" cy="48.3" r=".46"/>
<circle cx="256.5" cy="48.3" r=".46"/>
<circle cx="276.9" cy="57.2" r=".46"/>
<circle cx="240" cy="64.8" r=".46"/>
<circle cx="246.4" cy="57.2" r=".46"/>
<circle cx="203.2" cy="64.8" r=".46"/>
<circle cx="214.6" cy="64.8" r=".46"/>
<circle cx="205.7" cy="64.8" r=".46"/>
<circle cx="141" cy="168.9" r=".46"/>
<circle cx="138.4" cy="176.5" r=".46"/>
<circle cx="133.3" cy="176.5" r=".46"/>
<circle cx="127" cy="168.9" r=".46"/>
<circle cx="66" cy="166.4" r=".46"/>
<circle cx="88.9" cy="174" r=".46"/>
<circle cx="52.1" cy="168.9" r=".46"/>
<circle cx="49.5" cy="171.5" r=".46"/>
<circle cx="48.3" cy="181.6" r=".46"/>
<circle cx="44.4" cy="181.6" r=".46"/>
<circle cx="40.6" cy="184.2" r=".46"/>
<circle cx="41.9" cy="181.6" r=".46"/>
<circle cx="44.4" cy="156.2" r=".46"/>
<circle cx="35.6" cy="127" r=".46"/>
<circle cx="55.9" cy="110.5" r=".46"/>
<circle cx="139.7" cy="99.1" r=".46"/>
<circle cx="125.7" cy="116.8" r=".46"/>
<circle cx="139.7" cy="105.4" r=".46"/>
<circle cx="128.3" cy="58.4" r=".46"/>
<circle cx="157.5" cy="58.4" r=".46"/>
<circle cx="133.3" cy="58.4" r=".46"/>
</g>
<g font-size="3.5" fill="#0000c2">
<text x="137.2" y="44.2">Power</text>
<text x="24.1" y="98.8">USB (downstream</text>
<text x="59.7" y="98.8">facing)</text>
<text x="122.7" y="96.8">Flash</text>
<text x="33" y="143.3">USB (upstream</text>
<text x="63.6" y="143.3">facing)</text>
<text x="127" y="148.3">Crystal</text>
</g>
<g font-size="3.5" fill="#840000">
<text x="211.3" y="118.3">Raspberry</text>
<text x="232" y="118.3">Pi</text>
<text x="216.2" y="123.4">RP2040</text>
</g>
<g font-size="2.1" fill="#008484">
<text x="29.5" y="148.4">USB1</text>
<text x="18.2" y="151.1">HRO-TYPE-C-31-M-12</text>
</g>
<g font-size="1.8" fill="#008484">
<text x="16.1" y="17.5">SW_Push</text>
<text x="18.3" y="15.2">SW1</text>
<text x="33.9" y="17.5">SW_Push</text>
<text x="36.1" y="15.2">SW2</text>
<text x="50.4" y="17.5">SW_Push</text>
<text x="52.6" y="15.2">SW3</text>
<text x="68.2" y="17.5">SW_Push</text>
<text x="70.4" y="15.2">SW4</text>
<text x="86" y="17.5">SW_Push</text>
<text x="88.1" y="15.2">SW5</text>
<text x="103.7" y="17.5">SW_Push</text>
<text x="105.9" y="15.2">SW6</text>
<text x="23.5" y="26.8">GND</text>
<text x="41.3" y="26.8">GND</text>
<text x="57.8" y="26.8">GND</text>
<text x="75.6" y="26.8">GND</text>
<text x="93.3" y="26.8">GND</text>
<text x="111.1" y="26.8">GND</text>
<text x="31" y="34.3">SW7</text>
<text x="51.3" y="34.3">SW8</text>
<text x="71.6" y="34.3">SW9</text>
<text x="91.3" y="34.3">SW10</text>
<text x="30.1" y="36.6">GPIO9</text>
<text x="49.8" y="36.6">GPIO10</text>
<text x="70.1" y="36.6">GPIO11</text>
<text x="90.4" y="36.6">GPIO18</text>
<text x="36.2" y="45.9">GND</text>
<text x="56.5" y="45.9">GND</text>
<text x="76.8" y="45.9">GND</text>
<text x="97.2" y="45.9">GND</text>
<text x="200.6" y="42.8">+1V2</text>
<text x="208.6" y="43.5">+3V3</text>
<text x="30.4" y="52">SW11</text>
<text x="50.7" y="52">SW12</text>
<text x="71" y="52">SW13</text>
<text x="91.3" y="52">SW14</text>
<text x="121.5" y="53.6">+5V</text>
<text x="142.1" y="53.1">U2</text>
<text x="155.2" y="53.6">+3V3</text>
<text x="183.3" y="51.8">C1</text>
<text x="194.7" y="51.8">C2</text>
<text x="218.8" y="51.8">C3</text>
<text x="229" y="51.8">C4</text>
<text x="239.2" y="51.8">C5</text>
<text x="249.3" y="51.8">C6</text>
<text x="259.5" y="51.8">C7</text>
<text x="269.6" y="51.8">C8</text>
<text x="279.8" y="51.8">C9</text>
<text x="29.5" y="54.4">GPIO25</text>
<text x="49.8" y="54.4">GPIO27</text>
<text x="70.1" y="54.4">GPIO29</text>
<text x="90.4" y="54.4">GPIO19</text>
<text x="136.4" y="55.4">TLV73333PDBV</text>
<text x="138.7" y="59.3">IN</text>
<text x="144.5" y="59.3">OUT</text>
<text x="183.3" y="54.1">100n</text>
<text x="194.7" y="54.1">100n</text>
<text x="218.8" y="54.1">100n</text>
<text x="229" y="54.1">100n</text>
<text x="239.2" y="54.1">100n</text>
<text x="249.3" y="54.1">100n</text>
<text x="259.5" y="54.1">100n</text>
<text x="269.6" y="54.1">100n</text>
<text x="279.8" y="54.1">100n</text>
<text x="36.2" y="63.7">GND</text>
<text x="56.5" y="63.7">GND</text>
<text x="76.8" y="63.7">GND</text>
<text x="97.2" y="63.7">GND</text>
<text x="121.4" y="61.9">C12</text>
<text x="122.8" y="64.2">1u</text>
<text x="138.7" y="61.8">EN</text>
<text x="144.4" y="65.8" transform="rotate(-90 144.4 65.8)">GND</text>
<text x="160.4" y="64.2">1u</text>
<text x="160.4" y="61.9">C13</text>
<text x="178.4" y="62.4">GND</text>
<text x="251.9" y="65.5">1u</text>
<text x="251.9" y="63.2">C10</text>
<text x="278.8" y="63.7">GND</text>
<text x="30.4" y="69.8">SW15</text>
<text x="50.7" y="69.8">SW16</text>
<text x="71" y="69.8">SW17</text>
<text x="91.3" y="69.8">SW18</text>
<text x="122.4" y="68.2">GND</text>
<text x="151.6" y="68.2">GND</text>
<text x="29.5" y="72.1">GPIO24</text>
<text x="49.8" y="72.1">GPIO26</text>
<text x="70.1" y="72.1">GPIO28</text>
<text x="90.4" y="72.1">GPIO16</text>
<text x="137.7" y="73.3">GND</text>
<text x="179.9" y="72.1">C11</text>
<text x="181.2" y="74.4">1u</text>
<text x="194.2" y="73.3">U1</text>
<text x="247" y="72.6">GND</text>
<text x="261.5" y="74.3">R1</text>
<text x="261.6" y="76.7">27</text>
<text x="36.2" y="81.5">GND</text>
<text x="56.5" y="81.5">GND</text>
<text x="76.8" y="81.5">GND</text>
<text x="97.2" y="81.5">GND</text>
<text x="184.8" y="81.5">GND</text>
<text x="204.1" y="79.8" transform="rotate(-90 204.1 79.8)">DVDD</text>
<text x="206.6" y="79.8" transform="rotate(-90 206.6 79.8)">DVDD</text>
<text x="215.5" y="82.6" transform="rotate(-90 215.5 82.6)">VREG_IN</text>
<text x="220.6" y="80.4" transform="rotate(-90 220.6 80.4)">IOVDD</text>
<text x="223.1" y="80.4" transform="rotate(-90 223.1 80.4)">IOVDD</text>
<text x="225.7" y="80.4" transform="rotate(-90 225.7 80.4)">IOVDD</text>
<text x="228.2" y="80.4" transform="rotate(-90 228.2 80.4)">IOVDD</text>
<text x="230.7" y="80.4" transform="rotate(-90 230.7 80.4)">IOVDD</text>
<text x="233.3" y="80.4" transform="rotate(-90 233.3 80.4)">IOVDD</text>
<text x="237.1" y="83.3" transform="rotate(-90 237.1 83.3)">USB_VDD</text>
<text x="244" y="82.1">USB_DM</text>
<text x="244.2" y="79.6">USB_DP</text>
<text x="211.7" y="85.3" transform="rotate(-90 211.7 85.3)">VREG_VOUT</text>
<text x="240.9" y="84.2" transform="rotate(-90 240.9 84.2)">ADC_AVDD</text>
<text x="245.8" y="89.8">GPIO0</text>
<text x="261.5" y="87.4">R2</text>
<text x="261.6" y="85.1">27</text>
<text x="195.3" y="91">QSPI_SS</text>
<text x="195.3" y="94.8">QSPI_SD0</text>
<text x="245.8" y="92.3">GPIO1</text>
<text x="245.8" y="94.8">GPIO2</text>
<text x="195.3" y="97.4">QSPI_SD1</text>
<text x="195.3" y="99.9">QSPI_SD2</text>
<text x="245.8" y="97.4">GPIO3</text>
<text x="245.8" y="99.9">GPIO4</text>
<text x="32.5" y="106.3">USB_A</text>
<text x="32.9" y="103.7">USB2</text>
<text x="53.8" y="105">+5V</text>
<text x="149" y="104.9">100n</text>
<text x="149" y="102.6">C16</text>
<text x="195.3" y="102.5">QSPI_SD3</text>
<text x="195.3" y="106.3">QSPI_SCLK</text>
<text x="245.8" y="102.5">GPIO5</text>
<text x="245.8" y="105">GPIO6</text>
<text x="245.8" y="107.5">GPIO7</text>
<text x="34.5" y="111.4">VBUS</text>
<text x="96.1" y="112.6">SW_Push</text>
<text x="97.7" y="110.1">SW20</text>
<text x="109.1" y="112.4">R7</text>
<text x="120.3" y="112.5">10k</text>
<text x="121.3" y="110.2">R6</text>
<text x="129.4" y="110.1">U3</text>
<text x="147.8" y="108.8">GND</text>
<text x="245.8" y="110.1">GPIO8</text>
<text x="245.8" y="112.6">GPIO9</text>
<text x="36.6" y="116.4">D+</text>
<text x="36.6" y="119">D-</text>
<text x="58.4" y="119.6">100u</text>
<text x="58.4" y="117.1">C17</text>
<text x="109.3" y="114.8">1k</text>
<text x="130" y="117.7">~{CS}</text>
<text x="140.6" y="116.1" transform="rotate(-90 140.6 116.1)">VCC</text>
<text x="141.7" y="117.7">DO(IO1)</text>
<text x="142.4" y="115.2">DI(IO0)</text>
<text x="244.6" y="115.2">GPIO10</text>
<text x="244.6" y="117.7">GPIO11</text>
<text x="33.9" y="122.2" transform="rotate(-90 33.9 122.2)">Shield</text>
<text x="36.4" y="122.2" transform="rotate(-90 36.4 122.2)">GND</text>
<text x="92.1" y="123.4">GND</text>
<text x="130" y="122.8">CLK</text>
<text x="146" y="122.8">IO2</text>
<text x="146" y="125.3">IO3</text>
<text x="195.3" y="125.3">XIN</text>
<text x="244.6" y="120.2">GPIO12</text>
<text x="244.6" y="122.8">GPIO13</text>
<text x="244.6" y="125.3">GPIO14</text>
<text x="140.6" y="126.5" transform="rotate(-90 140.6 126.5)">GND</text>
<text x="141.2" y="130.4">W25Q128JVS</text>
<text x="195.3" y="130.4">XOUT</text>
<text x="244.6" y="127.9">GPIO15</text>
<text x="244.6" y="130.4">GPIO16</text>
<text x="33.5" y="132.9">GND</text>
<text x="133.9" y="132.9">GND</text>
<text x="181.5" y="136.5">SW19</text>
<text x="244.6" y="132.9">GPIO17</text>
<text x="244.6" y="135.5">GPIO18</text>
<text x="269.2" y="135.3">R3</text>
<text x="269.2" y="137.6">22</text>
<text x="179.9" y="139">SW_Push</text>
<text x="195.3" y="143.1">RUN</text>
<text x="244.6" y="138">GPIO19</text>
<text x="244.6" y="140.6">GPIO20</text>
<text x="244.6" y="143.1">GPIO21</text>
<text x="175.8" y="149.5">GND</text>
<text x="244.6" y="145.6">GPIO22</text>
<text x="244.6" y="148.2">GPIO23</text>
<text x="269.2" y="148.4">R4</text>
<text x="269.2" y="146">22</text>
<text x="31.7" y="154.5">GND</text>
<text x="50.6" y="153.3">500m</text>
<text x="52.1" y="150.7">F1</text>
<text x="195.3" y="154.5">SWCLK</text>
<text x="244.6" y="150.7">GPIO24</text>
<text x="244.6" y="153.3">GPIO25</text>
<text x="30.6" y="159.6">SBU2</text>
<text x="30.7" y="157.1">VBUS</text>
<text x="64.4" y="159">+5V</text>
<text x="195.3" y="157.1">SWD</text>
<text x="238.8" y="158.3">GPIO26_ADC0</text>
<text x="238.8" y="160.9">GPIO27_ADC1</text>
<text x="31.8" y="164.7">DN2</text>
<text x="31.9" y="162.2">CC1</text>
<text x="31.9" y="167.2">DP1</text>
<text x="69.1" y="167.2">VBUS</text>
<text x="72.9" y="162.2">U4</text>
<text x="75.4" y="167.2">GND</text>
<text x="110.5" y="167.2">Crystal_GND24</text>
<text x="121.9" y="164.7">Y1</text>
<text x="144.8" y="165.1" transform="rotate(-90 144.8 165.1)">1k</text>
<text x="147.1" y="165.2" transform="rotate(-90 147.1 165.2)">R5</text>
<text x="238.8" y="163.4">GPIO28_ADC2</text>
<text x="238.8" y="166">GPIO29_ADC3</text>
<text x="31.8" y="169.8">DN1</text>
<text x="31.9" y="172.3">DP2</text>
<text x="69.1" y="169.8">D-</text>
<text x="69.1" y="172.3">D+</text>
<text x="76.5" y="169.8">D-</text>
<text x="76.5" y="172.3">D+</text>
<text x="120.8" y="173.7">C14</text>
<text x="143.3" y="173.7">C15</text>
<text x="211.7" y="169.2" transform="rotate(-90 211.7 169.2)">TESTEN</text>
<text x="224.4" y="169.2" transform="rotate(-90 224.4 169.2)">GND</text>
<text x="243.9" y="173.6">RP2040</text>
<text x="30.6" y="174.9">SBU1</text>
<text x="30.7" y="179.9">VBUS</text>
<text x="31.9" y="177.4">CC2</text>
<text x="49.8" y="178.8">R8</text>
<text x="57.4" y="178.8">R9</text>
<text x="69.1" y="174.9">ID</text>
<text x="75.4" y="174.9">GND</text>
<text x="120.9" y="176">15p</text>
<text x="143.3" y="176">15p</text>
<text x="29" y="185">SHIELD</text>
<text x="31.7" y="182.5">GND</text>
<text x="49.8" y="181.1">5.1k</text>
<text x="57.4" y="181.1">5.1k</text>
<text x="86.9" y="181.2">GND</text>
<text x="131.4" y="183.1">GND</text>
<text x="208.9" y="180.5">GND</text>
<text x="221.6" y="180.5">GND</text>
<text x="32" y="188.8">PWR_FLAG</text>
<text x="42.5" y="193.2">GND</text>
</g>
<g font-size="1.8" fill="#840000">
<text x="16.2" y="27.8" transform="rotate(-90 16.2 27.8)">OPT1</text>
<text x="34" y="27.8" transform="rotate(-90 34 27.8)">OPT2</text>
<text x="50.5" y="27.8" transform="rotate(-90 50.5 27.8)">OPT3</text>
<text x="68.3" y="27.8" transform="rotate(-90 68.3 27.8)">OPT4</text>
<text x="86" y="27.8" transform="rotate(-90 86 27.8)">OPT5</text>
<text x="103.8" y="27.8" transform="rotate(-90 103.8 27.8)">OPT6</text>
<text x="28.9" y="46.3" transform="rotate(-90 28.9 46.3)">LEFT</text>
<text x="49.2" y="47.5" transform="rotate(-90 49.2 47.5)">DOWN</text>
<text x="69.5" y="47.6" transform="rotate(-90 69.5 47.6)">RIGHT</text>
<text x="89.9" y="49.5" transform="rotate(-90 89.9 49.5)">SQUARE</text>
<text x="136.5" y="58.2">1</text>
<text x="149.2" y="58.2">5</text>
<text x="49.2" y="62.4" transform="rotate(-90 49.2 62.4)">R1</text>
<text x="69.5" y="62.1" transform="rotate(-90 69.5 62.1)">L1</text>
<text x="136.5" y="60.7">3</text>
<text x="28.9" y="68.6" transform="rotate(-90 28.9 68.6)">TRIANGLE</text>
<text x="89.9" y="66.2" transform="rotate(-90 89.9 66.2)">CROSS</text>
<text x="143.3" y="68" transform="rotate(-90 143.3 68)">2</text>
<text x="202.9" y="73.7" transform="rotate(-90 202.9 73.7)">50</text>
<text x="205.5" y="73.7" transform="rotate(-90 205.5 73.7)">23</text>
<text x="210.6" y="73.7" transform="rotate(-90 210.6 73.7)">45</text>
<text x="214.4" y="73.7" transform="rotate(-90 214.4 73.7)">44</text>
<text x="219.5" y="73.7" transform="rotate(-90 219.5 73.7)">49</text>
<text x="222" y="73.7" transform="rotate(-90 222 73.7)">42</text>
<text x="224.5" y="73.7" transform="rotate(-90 224.5 73.7)">33</text>
<text x="227.1" y="73.7" transform="rotate(-90 227.1 73.7)">22</text>
<text x="229.6" y="73.7" transform="rotate(-90 229.6 73.7)">10</text>
<text x="232.2" y="73.1" transform="rotate(-90 232.2 73.1)">1</text>
<text x="236" y="73.7" transform="rotate(-90 236 73.7)">48</text>
<text x="239.8" y="73.7" transform="rotate(-90 239.8 73.7)">43</text>
<text x="49.2" y="80.2" transform="rotate(-90 49.2 80.2)">R2</text>
<text x="69.5" y="79.9" transform="rotate(-90 69.5 79.9)">L2</text>
<text x="89.9" y="80.3" transform="rotate(-90 89.9 80.3)">UP</text>
<text x="252.7" y="78.5">47</text>
<text x="252.7" y="81">46</text>
<text x="270.5" y="79.7">D+</text>
<text x="270.5" y="82.2">D-</text>
<text x="28.9" y="84.3" transform="rotate(-90 28.9 84.3)">CIRCLE</text>
<text x="191.7" y="89.9">56</text>
<text x="253.3" y="88.6">2</text>
<text x="180" y="94.9">1QSPI_SD0</text>
<text x="181.3" y="91.1">1QSPI_SS</text>
<text x="191.7" y="93.7">53</text>
<text x="253.3" y="91.2">3</text>
<text x="253.3" y="93.7">4</text>
<text x="256.5" y="94.9">OPT5</text>
<text x="256.5" y="92.4">OPT6</text>
<text x="180" y="97.5">1QSPI_SD1</text>
<text x="180" y="100">1QSPI_SD2</text>
<text x="191.7" y="96.3">55</text>
<text x="191.7" y="98.8">54</text>
<text x="191.7" y="101.3">51</text>
<text x="253.3" y="96.3">5</text>
<text x="253.3" y="98.8">6</text>
<text x="253.3" y="101.3">7</text>
<text x="256.5" y="100">OPT3</text>
<text x="256.5" y="97.5">OPT4</text>
<text x="178.9" y="106.4">1QSPI_SCLK</text>
<text x="180" y="102.6">1QSPI_SD3</text>
<text x="191.7" y="105.2">52</text>
<text x="253.3" y="103.9">8</text>
<text x="253.3" y="106.4">9</text>
<text x="256.5" y="102.6">OPT2</text>
<text x="256.5" y="105.1">OPT1</text>
<text x="41.2" y="110.2">1</text>
<text x="139.4" y="111.2" transform="rotate(-90 139.4 111.2)">8</text>
<text x="252.7" y="109">11</text>
<text x="252.7" y="111.5">12</text>
<text x="256.5" y="112.7">LEFT</text>
<text x="41.2" y="115.3">3</text>
<text x="41.2" y="117.9">2</text>
<text x="44.4" y="116.5">HD+</text>
<text x="44.4" y="119.1">HD-</text>
<text x="119.1" y="115.6" transform="rotate(-90 119.1 115.6)">1QSPI_SS</text>
<text x="127.6" y="116.6">1</text>
<text x="150.4" y="114">5</text>
<text x="150.4" y="116.6">2</text>
<text x="153.7" y="115.3">1QSPI_SD0</text>
<text x="153.7" y="117.8">1QSPI_SD1</text>
<text x="252.7" y="114">13</text>
<text x="252.7" y="116.6">14</text>
<text x="252.7" y="119.1">15</text>
<text x="256.5" y="115.3">DOWN</text>
<text x="256.5" y="117.8">RIGHT</text>
<text x="32.8" y="125.2" transform="rotate(-90 32.8 125.2)">5</text>
<text x="35.3" y="125.2" transform="rotate(-90 35.3 125.2)">4</text>
<text x="114.2" y="122.9">1QSPI_SCLK</text>
<text x="127.6" y="121.7">6</text>
<text x="150.4" y="121.7">3</text>
<text x="150.4" y="124.2">7</text>
<text x="153.7" y="125.4">1QSPI_SD3</text>
<text x="153.7" y="122.9">1QSPI_SD2</text>
<text x="185.9" y="125.4">1XIN</text>
<text x="191.7" y="124.2">20</text>
<text x="252.7" y="121.7">16</text>
<text x="252.7" y="124.2">17</text>
<text x="139.4" y="129" transform="rotate(-90 139.4 129)">4</text>
<text x="184.2" y="130.5">1XOUT</text>
<text x="191.7" y="129.3">21</text>
<text x="252.7" y="126.7">18</text>
<text x="252.7" y="129.3">27</text>
<text x="252.7" y="131.8">28</text>
<text x="256.5" y="130.5">UP</text>
<text x="252.7" y="134.4">29</text>
<text x="252.7" y="136.9">30</text>
<text x="256.5" y="135.6">SQUARE</text>
<text x="191.7" y="142">26</text>
<text x="252.7" y="139.4">31</text>
<text x="252.7" y="142">32</text>
<text x="256.5" y="138.1">CROSS</text>
<text x="275.6" y="140.7">HD+</text>
<text x="275.6" y="143.2">HD-</text>
<text x="252.7" y="144.5">34</text>
<text x="252.7" y="147.1">35</text>
<text x="252.7" y="149.6">36</text>
<text x="37.4" y="153.4">1</text>
<text x="37.4" y="156">2</text>
<text x="191.7" y="153.4">24</text>
<text x="191.7" y="156">25</text>
<text x="252.7" y="152.1">37</text>
<text x="256.5" y="153.4">TRIANGLE</text>
<text x="256.5" y="150.8">CIRCLE</text>
<text x="37.4" y="158.5">3</text>
<text x="37.4" y="161">4</text>
<text x="128" y="157.5" transform="rotate(-90 128 157.5)">1XIN</text>
<text x="141.9" y="157.5" transform="rotate(-90 141.9 157.5)">1XOUT</text>
<text x="252.7" y="157.2">38</text>
<text x="252.7" y="159.8">39</text>
<text x="256.5" y="161">R1</text>
<text x="256.5" y="158.4">R2</text>
<text x="37.4" y="163.6">5</text>
<text x="37.4" y="166.1">6</text>
<text x="66.6" y="166.1">1</text>
<text x="80.6" y="166.1">8</text>
<text x="133.1" y="165.2" transform="rotate(-90 133.1 165.2)">2</text>
<text x="252.7" y="162.3">40</text>
<text x="252.7" y="164.8">41</text>
<text x="256.5" y="163.5">L2</text>
<text x="256.5" y="166.1">L1</text>
<text x="37.4" y="168.7">7</text>
<text x="37.4" y="171.2">8</text>
<text x="37.4" y="173.7">9</text>
<text x="66.6" y="168.7">2</text>
<text x="66.6" y="171.2">3</text>
<text x="66.6" y="173.7">4</text>
<text x="80.6" y="168.7">7</text>
<text x="80.6" y="171.2">6</text>
<text x="80.6" y="173.7">5</text>
<text x="83.8" y="172.4">D+</text>
<text x="83.8" y="169.9">D-</text>
<text x="129.5" y="168.7">1</text>
<text x="135.8" y="168.7">3</text>
<text x="210.6" y="172.8" transform="rotate(-90 210.6 172.8)">19</text>
<text x="223.3" y="172.8" transform="rotate(-90 223.3 172.8)">57</text>
<text x="36.8" y="176.3">10</text>
<text x="36.8" y="178.8">11</text>
<text x="66.4" y="177.6">ECMF02-4CMX8</text>
<text x="133.1" y="174.1" transform="rotate(-90 133.1 174.1)">4</text>
<text x="36.8" y="181.4">12</text>
<text x="36.8" y="183.9">13</text>
</g>
</svg>
